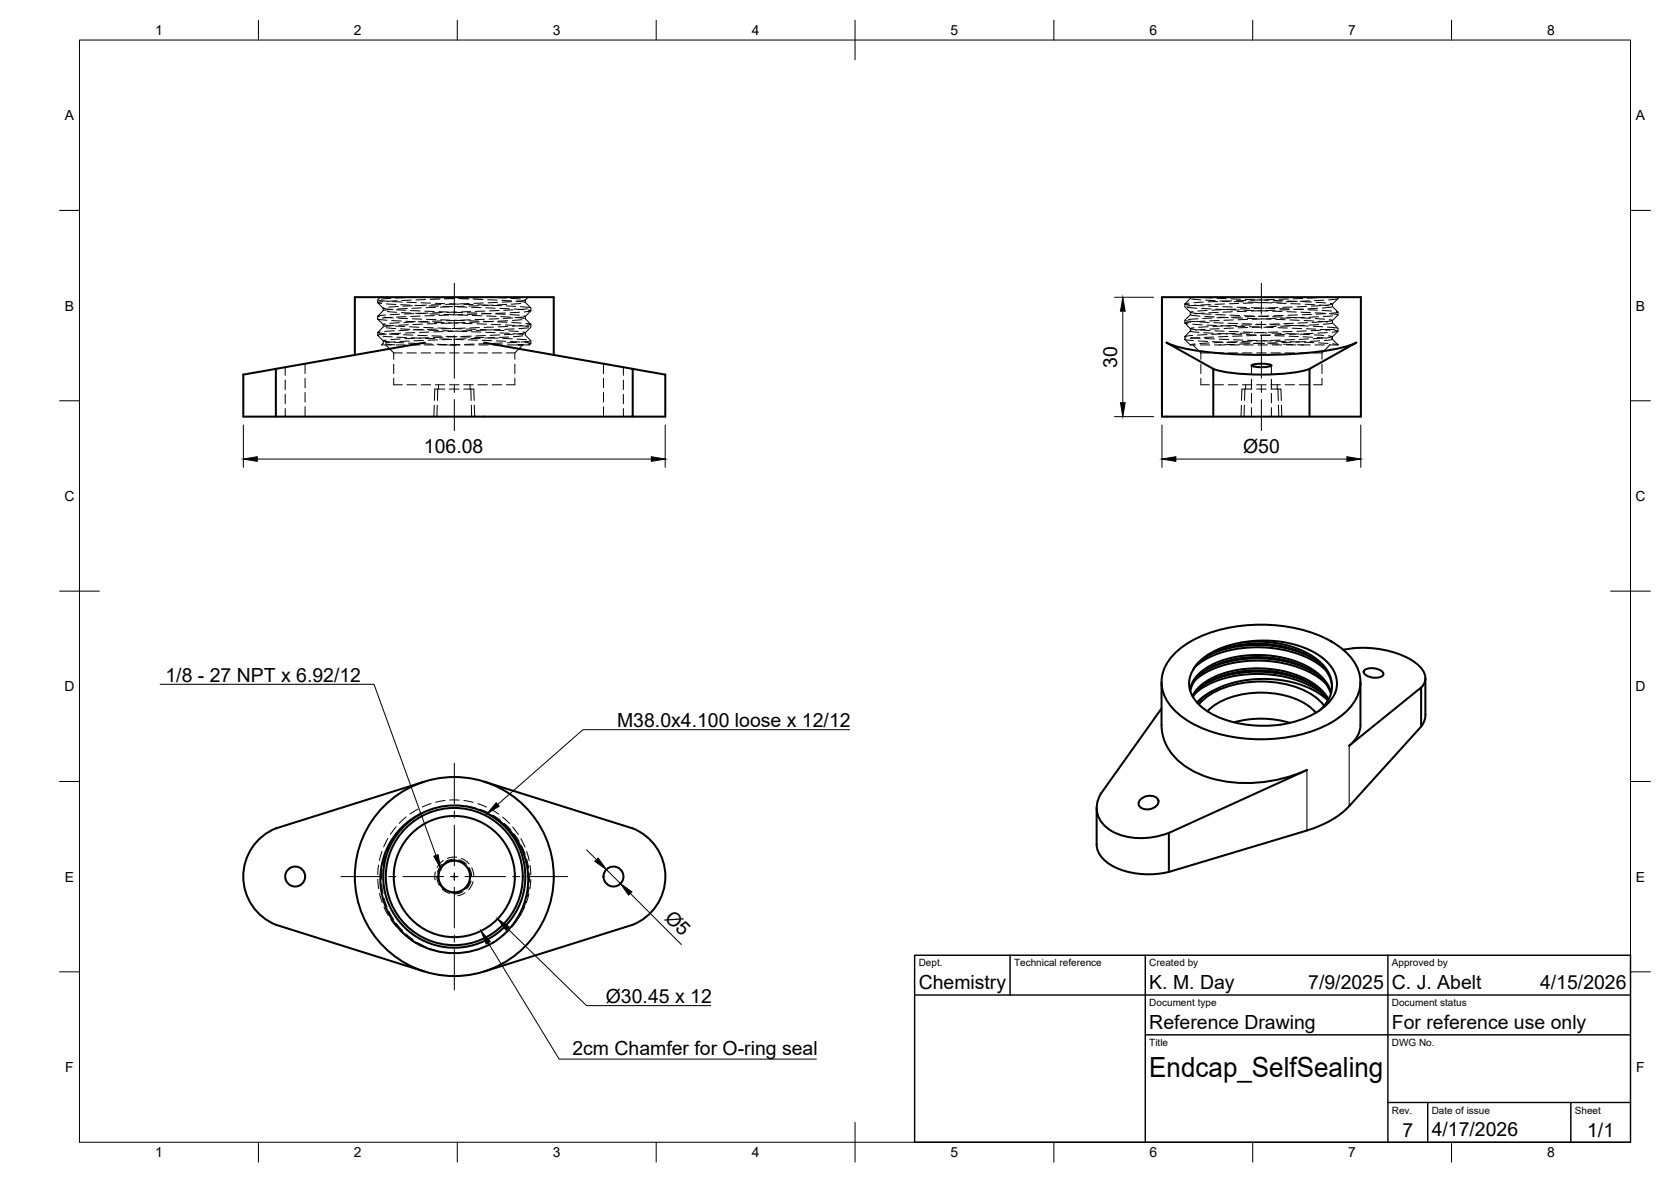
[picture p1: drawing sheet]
<svg xmlns="http://www.w3.org/2000/svg" width="420mm" height="297mm" viewBox="0 0 420 297" stroke-linecap="round" stroke-linejoin="round" font-family="sans-serif">
<!-- layer: Hidden -->
<g fill="none" stroke="#000" stroke-width=".25">
<path d="M95.2 75.5l2.4 .2M95.6 74.7l-.6 .7v.7l1.4 1.4M96.3 75.8l-1.3 .2 1 .3M96.4 77.5v.5l-1.4 1.5v.7l2.3 .3M96.5 79.7l2.4 .2M96.6 77.4l-.2 .1 2.1 .3M96.9 79.2l-1.9 .2 .4 .2M97.2 76.4l2.3 .1M97.4 78.3l2.3 .2M98.3 75l-2.4 .2M98.5 79.8l-2.4 .1M98.7 75.8l2.4 .1"/>
<path d="M98.8 77.7l-2.3 .3M99.7 77.9l2.3 .1M99.8 75.6l-2.3 .1M100.1 80l2.4 .1M100.1 77l-2.4 .2M100.5 79l-2.4 .1M100.7 76.6l2.4 .1M100.9 78.6l2.4 .1M101.8 74.8l-2.3 .1M102.1 79.6l-2.4 .1M102.3 76l2.4 .1M102.4 77.5l-2.4 .1"/>
<path d="M103.2 78l2.4 .1M103.4 75.4l-2.4 .1M103.7 76.8l-2.4 .1M104 78.8l-2.3 .1M104.3 76.7l2.4 .1M104.5 78.7l2.4 .1M104.5 74.7h-1.5M105.6 79.4l-2.3 .1M105.9 76.1l2.3 .1M105.9 74.7h1.2M106 77.4l-2.4 .1M106.8 78.2l2.4 .1"/>
<path d="M107 75.3l-2.4 .1M107.3 76.7l-2.4 .1M107.6 78.7l-2.4 .1M107.9 76.9h2.3M108.1 78.9l2.3 .1M108.3 74.8l2.4 .1M109.2 79.3l-2.4 .1M109.5 76.2l2.3 .1M109.5 77.2l-2.4 .1M110.4 78.3l2.3 .1M110.6 75.1l-2.4 .1M110.8 76.5l-2.3 .1"/>
<path d="M111.2 78.5l-2.4 .1M111.4 77l2.4 .1M111.7 79l2.3 .1M111.9 74.9l2.4 .1M112.8 79.2l-2.4 .1M113 76.4h2.4M113.1 77.1l-2.4 .1M113.9 78.5l2.4 .1M114.1 75l-2.4 .1M114.4 76.4l-2.4 .1M114.7 78.4l-2.3 .1M115 77.1l2.4 .1"/>
<path d="M115.2 79.1l2.4 .1M115.5 75l2.4 .1M116.4 79.1h-2.4M116.6 76.5h2.4M116.7 77l-2.4 .1M117.5 78.6l2.4 .1M117.7 74.9l-2.4 .1M118 76.3l-2.4 .1M118.3 78.3l-2.3 .1M118.6 77.2l2.4 .1M118.8 79.3l2.4 .1M119 75.2l2.4 .1"/>
<path d="M119.9 78.9l-2.4 .1M120.2 76.6l2.3 .1M120.2 76.8l-2.3 .1M121.1 78.7l2.4 .1-2.4 .1M121.3 74.8l-2.4 .1M121.5 76.1l-2.3 .1M121.9 78.2l-2.4 .1M122.2 77.4l2.3 .1M122.4 79.4l2.3 .1M122.5 74.7h1.2M122.6 75.3l2.4 .1M123.7 76.7l2.4 .1"/>
<path d="M123.8 76.7l-2.4 .1M123.9 74.7h-1.5M124.6 78.9l2.4 .1M124.9 74.8l2.4 .1M125.1 76l-2.4 .1M125.5 78l-2.4 .1M125.7 77.5l2.4 .1M125.9 79.6l2.4 .1M126.2 75.5l2.4 .1M127.1 78.7h-2.4M127.3 76.9l2.4 .1M127.4 76.5l-2.4 .1"/>
<path d="M128.2 79.1l2.4 .1M128.4 75l2.4 .1M128.7 75.8l-2.4 .1M128.9 79.9l-2.3 .1M129 77.9l-2.3 .1M129.3 77.7l2.4 .1M129.5 79.8l2.4 .2M130.6 78.5l-2.4 .1M130.9 77.1l2.3 .2M130.9 76.3l-2.3 .1M131.8 79.4l.3 .1-2 .3M132 75.3l-.3 .3-1.8 .1"/>
<path d="M132.1 76l1.4 1.4M132.1 75.4v.6l-2.3-.3M132.1 79.5v.6M132.6 77.6l-2.4 .2M132.8 74.7l-.7 .7M132.8 77.9l.7 .2-1.7 .3M133.5 77.4v.7l-1.4 1.4M298.6 77.2l2.3 .3M299 76.2l-1.1 .2 1.2 .2M299.3 74.7v.3M299.3 78.5v.6M299.3 75l-1.4 1.4v.7l1.4 1.4"/>
<path d="M299.3 79.1l-1.4 1.4v.7M299.4 79.1l2.3 .3M299.6 75.1l2.4 .3M300 78.3l-.7 .2 1.6 .2M300.3 76.7l2.4 .2M300.8 76.7l-2.4 .2M301.3 74.7l-1.2 .1M302.1 77.5l2.4 .1M302.1 78.9l2.4 .1M302.4 74.8l2.4 .1M302.6 75.9l-2.4 .2M302.7 78.7l-2.3 .2"/>
<path d="M302.9 79.5l2.4 .2M303.1 75.4l2.4 .2M303.5 78l-2.3 .2M303.9 76.9l2.4 .1M304.3 76.5l-2.4 .2M304.8 79.9l-2.4 .1M305.7 77.7l2.4 .1M305.7 79l2.4 .1M305.9 75l2.4 .1M306.1 75.8l-2.3 .1M306.3 78.5l-2.4 .1M306.5 79.7l2.4 .1"/>
<path d="M306.7 75.6l2.4 .1M307.1 77.8l-2.4 .1M307.4 77.1l2.4 .1M307.9 76.4l-2.4 .1M308.4 79.8l-2.4 .1M309.3 77.8l2.3 .1M309.3 79.2l2.4 .1M309.5 75.1l2.4 .1M309.7 75.6l-2.4 .1M309.9 78.3l-2.4 .2M310 79.9l2.4 .1M310.3 75.8l2.4 .1"/>
<path d="M310.7 77.7l-2.4 .1M311 77.2l2.4 .1M311.5 76.2l-2.4 .1M311.9 79.6l-2.3 .1M312.8 78h2.4M312.8 79.3l2.4 .1M313.1 75.3h2.4M313.3 75.5l-2.4 .1M313.5 78.2l-2.4 .1M313.6 80l2.4 .1M313.9 75.9l2.4 .1M314.2 77.6h-2.3"/>
<path d="M314.6 77.3l2.4 .1M315 76.1l-2.3 .1M315.5 79.5l-2.4 .1M316.4 78.1l2.4 .1M316.4 79.5l2.4 .1M316.7 75.4l2.3 .1M316.8 75.4l-2.3 .1M317 78.1l-2.4 .1M317.4 76l2.4 .1M317.8 77.4l-2.4 .1M318.2 77.5h2.3M318.6 76l-2.4 .1"/>
<path d="M319.1 79.4l-2.4 .1M320 78.2l2.4 .1M320 79.6l2.4 .1M320.2 75.5l2.4 .1M320.4 75.3h-2.4M320.6 77.9l-2.4 .1M321 76.2h2.4M321.4 77.3l-2.4 .1M321.7 77.6h2.4M322.2 75.9l-2.4 .1M322.6 79.3l-2.3 .1M323.6 78.3l2.3 .1"/>
<path d="M323.6 79.7l2.3 .1M323.8 75.6l2.4 .1M324 75.1l-2.4 .1M324.2 77.8l-2.4 .1M324.4 79.9l-2.4 .1M324.6 76.3l2.4 .1M325 77.2h-2.4M325.3 77.7l2.4 .1M325.8 75.8h-2.4M326.2 79.1l-2.4 .1M327.1 78.5l2.4 .1M327.1 79.9l2.4 .1"/>
<path d="M327.4 75.8l2.4 .1M327.6 75l-2.4 .1M327.7 77.7l-2.3 .1M328 79.8l-2.4 .1M328.1 76.5l2.4 .1M328.5 77l-2.4 .1M328.9 77.8l2.4 .1M329.3 75.6l-2.4 .1M329.8 79l-2.4 .1M330.7 78.6l2.4 .1M330.9 76l2.4 .1M331.1 74.8l-2.4 .1"/>
<path d="M331.3 77.5l-2.4 .1M331.5 79.6l-2.3 .1M331.7 76.7l2.4 .1M332.1 76.8l-2.4 .1M332.3 74.8h3M332.4 78l2.4 .2M332.9 75.4l-2.4 .2M333.4 78.8l-2.4 .1M334.1 75.4l2.3-.4-1.4 1.4v.7M334.3 78.8l2.1 .3-.1 .1M334.5 76.3l.5 .1-1.7 .3M334.9 77.1l-2.4 .3"/>
<path d="M335 77l1.4 1.5v.6l-1.4 1.4v.7l1.4 1.3v.7l-1.4 1.5M335.1 79.4l-2.4 .2M336 78.3l.4 .2-1.9 .2M336.4 74.7v.3M71.7 92.3v2M71.7 95.5v2.4M71.7 99.1v2.4M76.7 91.4v2.5M76.7 95.1v2.4M76.7 98.6v2.4M95 83.6v.7M95 84.3l1.4 1.4v.6"/>
<path d="M95 80.2l1.4 1.4M95.5 83.4l-.5 .2 1.7 .2M96.3 84.5l2.3 .2M96.4 81.5v.7l-1.4 1.4M96.4 86.3l-.5 .4h2.5M96.8 81.4l-.4 .2 1.8 .2M96.9 86.4l2.4 .3M97 86.7l2 2M97.1 85.5l-.7 .2 1.6 .2M97.1 82.4l2.4 .2M97.2 84l-1.9 .1-.3 .1 .1 .1M97.9 83.9l2.4 .2"/>
<path d="M98.5 80.6l2.4 .1M99 88.7h2.1M99 95.1v1.6h2.1M99 88.7v1.6M99 91.5v2.4M99.1 81.8l-2.4 .2M99.1 83.1l-2.4 .2M99.1 86l2.4 .2M99.3 85.9l-2.3 .2M99.4 81.9l2.4 .2M99.6 86.7h2.4M99.8 84.7l2.4 .1"/>
<path d="M100.4 81.1l-2.4 .2M100.6 85.2l-2.3 .2M100.7 82.6l2.4 .2M100.7 83.7l-2.4 .2M101.5 84.1l2.3 .1M102.1 80.7l2.3 .1M102.3 88.7h2.4M102.3 96.7h2.4M102.7 81.6l-2.4 .1M102.7 83l-2.4 .1M102.7 86.2l2.4 .1M102.9 85.7l-2.4 .1"/>
<path d="M103 82.1l2.3 .1M103.2 86.7h2.3M103.4 84.9l2.4 .1M103.7 80.1l2.3 .1M103.9 80.9l-2.3 .1M104.2 85l-2.4 .1M104.3 82.8l2.3 .1M104.3 83.6l-2.4 .1M105 84.3l2.4 .1M105.6 80.9l2.4 .1M105.9 88.7h2.4M105.9 96.7h2.4"/>
<path d="M106.2 81.5l-2.4 .1M106.3 82.8l-2.4 .1M106.3 86.4l2.3 .1M106.5 85.5l-2.4 .1M106.5 82.3l2.4 .1M106.7 86.1h.1M106.7 86.7h2.4M107 85l2.3 .1M107.2 80.2l2.4 .1M107.5 80.8l-2.4 .1M107.8 84.9l-2.4 .1M107.8 83l2.4 .1"/>
<path d="M107.9 83.4l-2.4 .1M108.6 84.4l2.4 .1M109.2 81l2.4 .1M109.3 97.8h2.5M109.5 88.7h2.3M109.5 96.7h2.3M109.8 81.3l-2.4 .1M109.8 82.7l-2.4 .1M109.9 86.5l2.3 .1M110 85.4l-2.3 .1M110.1 97.8l-.1 2.8M110.1 82.4l2.4 .1"/>
<path d="M110.3 96.7v1.1M110.3 86.7h2.4M110.5 85.2h2.4M110.8 80.4l2.4 .1M111.1 80.6l-2.4 .1M111.3 84.7l-2.3 .1M111.4 83.1l2.4 .1M111.4 83.3l-2.3 .1M112.2 84.5l2.3 .1M112.8 81.1l2.3 .1M112.9 86.7h2.8M113 88.7h2.4"/>
<path d="M113 96.7h2.4M113 97.8h2.4M113.4 81.2l-2.4 .1M113.4 82.6h-2.4M113.4 86.6l1.2 .1M113.6 85.3l-2.4 .1M113.7 82.6h2.3M114.1 85.3l2.4 .1M114.4 80.5l2.4 .1M114.7 80.5l-2.4 .1M114.9 84.6l-2.4 .1M115 83.2l2.3 .1"/>
<path d="M115 83.2l-2.4 .1M115.6 86.6l-2.4 .1M115.7 84.7h2.4M116.4 81.2l2.3 .1M116.6 88.7h2.4M116.6 96.7h2.4M116.6 97.8h2.5M116.8 86.7h2.4M116.9 81.1h-2.3M117 82.5h-2.4M117.2 85.1l-2.4 .1M117.2 82.7l2.4 .1"/>
<path d="M117.7 85.4l2.4 .1M117.9 80.6l2.4 .1M118.2 96.7v1.1M118.2 80.4l-2.4 .1M118.4 97.8l.1 2.8M118.5 84.5h-2.4M118.5 83.4h2.4M118.6 83.1l-2.4 .1M119.2 86.5l-2.4 .1M119.3 84.8h2.4M119.9 81.4l2.4 .1M120.2 88.7h2.4"/>
<path d="M120.2 96.7h2.4M120.4 86.7h2.4M120.5 80.9l-2.4 .1M120.5 82.3l-2.3 .1M120.7 85l-2.3 .1M120.8 82.8l2.4 .1M121.2 85.5l2.4 .1M121.5 80.7l2.4 .1M121.8 80.2l-2.4 .1M122 84.3l-2.3 .1M122.1 83.5l2.4 .1M122.2 83h-2.4"/>
<path d="M122.8 86.3l-2.4 .1M122.9 84.9l2.3 .1M123.5 81.5l2.4 .1M123.8 88.7h2.3M123.8 96.7h2.3M124 86.7h2.4M124.1 80.8l-2.4 .1M124.1 82.2l-2.4 .1M124.3 84.9l-2.4 .1M124.4 83l2.3 .1M124.8 85.7l2.4 .1M125.1 80.9l2.4 .1"/>
<path d="M125.4 80.1l-2.4 .1M125.6 84.2l-2.3 .1M125.7 83.7l2.4 .1M125.7 82.8l-2.4 .1M126.3 86.2l-2.3 .1M126.4 85l2.4 .2M127.1 81.7l2.3 .1M127.3 88.7h2.2M127.6 86.7h2.7M127.6 80.6l-2.3 .1M127.7 82l-2.4 .1M127.9 84.7l-2.4 .1"/>
<path d="M127.9 83.1l2.4 .2M128.4 85.8l2.4 .2M128.7 81.1l2.3 .1M129.2 84l-2.4 .1M129.2 83.8l2.4 .3M129.3 82.6l-2.4 .2M129.5 95.1v1.6h-2.2M129.5 91.5v2.4M129.9 86l-2.4 .2M130 85.2l2.4 .2M130.6 81.8l2.4 .3M131.2 80.3l-2.4 .2"/>
<path d="M131.3 81.8l-2.4 .2M131.4 84.4l-2.3 .2M131.4 86.7l-1.9 2v1.6M131.5 83.4l.6 .2-1.7 .3M132 86l1.5 .3-.8 .2M132.1 84.2l1.4 1.4v.7l-.4 .4h-2.8l1.2-.1M132.1 80.1l1.4 1.4v.7l-1.4 1.4M132.1 83.6v.6M132.2 81.3l1.3 .2-1.1 .2M132.8 82.4l-2.3 .2M133.4 85.7l-2.3 .2M151.7 91.4v2.5"/>
<path d="M151.7 95.1v2.4M151.7 98.6v2.4M156.7 92.3v2M156.7 95.5v2.4M156.7 99.1v2.4M297.9 84.6v.7l1.4 1.4M297.9 81.2l1.4 1.4M298.1 85.2l-.2 .1 2.2 .3M298.1 80.6l2.4 .2M299.3 86.7h1.3M299.3 86.7h.1M299.3 82.6v.6"/>
<path d="M299.3 83.2l-1.4 1.4M299.4 84.8l2.4 .2M299.4 80.9l-1.5 .3 .8 .2M299.4 83.1l-.1 .1 2.2 .3M299.9 84.3l-2 .3 .3 .1M299.9 81.5l2.4 .1M300 86.7l1.9 2M300.2 82.4l-.9 .2 1.4 .2M300.5 86.4l-1.2 .3M301.2 80.1l-2.3 .2M301.3 85.7l2.4 .1M301.6 84.9l-2.3 .1"/>
<path d="M301.6 80.9l2.4 .1M301.8 86.7h2.4M301.9 82.9l2.4 .2M301.9 88.7h2.2M301.9 95.1v1.6h2.2M301.9 88.7v1.6M301.9 91.5v2.4M302.7 83.6l2.3 .1M303 85.1l2.4 .1M303 80.7l-2.4 .1M303 82.8l-2.4 .2M303.5 84.1l-2.4 .1"/>
<path d="M303.5 81.7l2.4 .1M303.8 82.1l-2.4 .2M304 86.2l-2.4 .1M304.8 85.9l2.4 .1M305.2 84.7l-2.4 .1M305.2 81.1l2.4 .1M305.3 88.7h2.3M305.3 96.7h2.3M305.4 86.7h1.3M305.5 83.1l2.3 .1M306.2 83.8l2.4 .1M306.6 85.2l2.3 .1"/>
<path d="M306.6 80.5l-2.4 .1M306.6 82.6l-2.4 .1M306.7 86.7h1.3M306.7 86.7h.1M307 83.9l-2.3 .1M307 81.8l2.4 .1M307.3 81.9l-2.3 .1M307.6 86l-2.4 .1M308.4 86l2.4 .1M308.8 84.5l-2.4 .2M308.8 81.2l2.4 .1M308.8 88.7h2.4"/>
<path d="M308.8 96.7h2.4M309 83.3l2.4 .1M309.2 86.7h2.4M309.8 84h2.4M310.1 80.4l-2.4 .1M310.1 85.4l2.4 .1M310.1 82.5h-2.3M310.4 86.5l-2.4 .1M310.6 83.8l-2.4 .1M310.6 82l2.4 .1M310.9 81.8l-2.4 .1M311.2 85.9l-2.4 .1"/>
<path d="M312 86.1l2.4 .1M312.3 97.8h2.5M312.3 84.4l-2.4 .1M312.4 81.4h2.3M312.4 88.7h2.4M312.4 96.7h2.4M312.6 83.4l2.4 .1M312.8 86.7h2.3M313 97.8l-.1 2.8M313.2 96.7v1.1M313.4 84.1l2.3 .1M313.7 85.5l2.4 .1"/>
<path d="M313.7 80.3l-2.4 .1M313.7 82.3l-2.4 .1M314 86.4l-2.4 .1M314.2 83.7h-2.4M314.2 82.1l2.4 .1M314.5 81.6l-2.4 .1M314.7 91.8v2.3M314.7 95.3v2.4M314.7 98.9v2.3M314.7 85.7l-2.3 .1M315.6 86.3h2.3M315.9 84.3l-2.4 .1"/>
<path d="M315.9 81.5l2.4 .1M316 88.7h2.4M316 96.7h2.4M316 97.8h2.4M316.2 83.6l2.3 .1M316.3 86.7h2.4M316.9 84.2l2.4 .1M317.2 80.1l2.4 .1M317.3 85.6l2.4 .1M317.3 80.1l-2.4 .1M317.3 82.2l-2.4 .1M317.5 86.3h-2.3"/>
<path d="M317.8 83.6h-2.4M317.8 82.2l2.3 .1M318.1 81.5l-2.4 .1M318.3 85.6l-2.4 .1M319.1 86.4l2.4 .1M319.5 84.2l-2.4 .1M319.5 81.6l2.4 .1M319.6 88.7h2.3M319.6 96.7h2.3M319.6 97.8h2.5M319.7 91.8v2.3M319.7 95.3v2.4"/>
<path d="M319.7 98.9v2.3M319.7 83.7l2.4 .1M319.9 86.7h2.4M320.5 84.4h2.4M320.8 80.2l2.4 .2M320.8 80l-2.3 .1M320.8 85.8h2.4M320.8 82l-2.3 .1M321.1 86.1l-2.4 .1M321.1 96.7v1.1M321.3 83.4l-2.4 .1M321.3 82.3l2.4 .1"/>
<path d="M321.3 97.8l.1 2.8M321.6 81.4l-2.4 .1M321.9 85.5l-2.4 .1M322.7 86.5l2.4 .1M323 84.1h-2.3M323.1 81.7l2.4 .1M323.1 88.7h2.4M323.1 96.7h2.4M323.3 83.8l2.4 .1M323.5 86.7h2.4M324.1 84.5l2.4 .1M324.3 80.4l2.4 .1"/>
<path d="M324.4 85.9l2.4 .1M324.4 81.9l-2.4 .1M324.7 86l-2.4 .1M324.9 83.3l-2.4 .1M324.9 82.5l2.4 .1M325.2 81.2l-2.4 .1M325.5 85.3l-2.4 .1M326.3 86.6l1.5 .1M326.6 83.9l-2.4 .1M326.6 81.9h2.4M326.7 88.7h2.4M326.7 96.7h2.4"/>
<path d="M326.9 84l2.3 .1M327 86.7h2.4M327.6 84.6l2.4 .2M327.9 80.5l2.4 .2M328 86l2.4 .1M328 81.8l-2.4 .1M328.3 85.8l-2.4 .1M328.5 83.1l-2.4 .2M328.5 82.6l2.4 .1M328.8 81.1l-2.4 .1M329 85.2l-2.4 .1M330.2 83.8l-2.4 .1"/>
<path d="M330.2 82l2.4 .1M330.3 88.7h2.1M330.5 84.1l2.3 .2M330.6 86.7h2.4M330.7 80.1l2.4 .1M331.2 84.8l2.4 .2M331.5 80.7l2.3 .2M331.6 86.2l2.3 .1M331.6 81.6l-2.4 .1M331.8 85.6l-2.4 .2M332 83l-2.4 .1M332 82.8l2.4 .1"/>
<path d="M332.3 80.9l-2.4 .1M332.4 95.1v1.6h-2.1M332.4 91.5v2.4M332.6 85l-2.4 .1M333.8 83.6l-2.4 .1M333.8 82.2l2.3 .2M334 84.4l1 .2-1.2 .3M334.2 86.7h2.2M334.2 80.3l.8 .2-1.5 .3M334.4 86.7l-2 2v1.6M334.8 85.1l.2 .2-2 .3M335 81.1l-2.3 .4"/>
<path d="M335 84.6v.6l1.4 1.5M335.1 86.4l1.3 .3M335.6 82.7l-2.4 .2M335.6 83l.8 .3-1.5 .2M341 86.1h.1M71.7 102.7v2M76.7 102.2v2.5M109.9 101.8v2.9M118.5 101.8l.1 2.9M151.7 102.2v2.5M156.7 102.7v2M312.9 101.8l-.1 2.9"/>
<path d="M314.7 102.4v2.3M319.7 102.4v2.3M321.5 101.8v2.9M95.2 217.4l-.2 2.4M96 214l-.6 2.2M96.1 218.6l-.2 2.4M96.9 215.1l-.6 2.3M97.5 210.7l-1 2.1M98.4 211.9l-1.1 2.1M99.6 207.8l-1.5 1.9M99.8 209.8l-.8 1M102.1 205.3l-1.7 1.6"/>
<path d="M105.1 203.3l-2 1.3M108.4 201.9l-2.2 .9M110.5 218.5l-.4 1.2v1.2M111.1 217.2l-.6 .8-.5 1.2M111.9 201.2l-2.4 .4M113.1 201l2.3 .1M113.3 216.2l-1.3 .6-.8 .7M114.2 215.9l-1.4 .3-.8 .3M114.5 216.2l1.5 .3 .8 .6M114.6 202.4h1.4M115.4 216.1l1.4 .6 .5 .5M116.6 201.2l2.4 .4"/>
<path d="M117.2 202.6l2.3 .4M117.6 218l.6 1.1 .2 1.2M118 218.1l.4 1 .2 1.2M120.1 202l2.2 .8M120.6 203.4l2.2 .9M123.4 203.4l2 1.2M123.9 204.8l2 1.3M126.4 205.3l1.7 1.7M126.8 206.9l1.7 1.7M128.9 207.8l1.4 1.9M129.2 209.5l1.4 2M131 210.8l1 2.1"/>
<path d="M131.1 212.5l1 2.2M132.4 215.8l.5 2.4M132.4 214l.7 2.3M133.1 219.4v2.3M133.3 217.5l.2 2.3M95 221l.2 2.4M95.4 224.5l.7 2.3M96 222.2l.3 2.3M96.5 227.9l1.1 2.1M96.6 225.7l.7 2.2M97.8 229l1.2 2.1M98.3 231l1.4 1.9"/>
<path d="M99.7 232.1l1.5 1.8M100.5 233.8l1.8 1.6M102.1 234.7l1.8 1.5M103.2 236.1l1.3 .8M104.9 236.8l2.1 1.1M108.1 238.4l2.3 .7M109.9 220.3l.1 1.2 .4 1M110.5 222.1l.6 .9 1.1 .9M111.1 223.4l.6 .5 1.4 .6M111.6 239.3l1.3 .2M115.8 224.1l-1 .3-1.5-.1M116.4 224.1l-.7 .3-1.5 .2"/>
<path d="M118.2 221.5l-.5 1-.9 1M118.4 221.4l-.4 1.2-.7 .8M125.2 236.1l-1.3 .8M127.9 233.9l-1.8 1.5M130.2 231.1l-1.5 1.9M131 229.7l-.7 1.2M131.9 228l-1.1 2.1M132.3 226.4l-.8 2.2M133 224.6l-.7 2.3M133 222.9l-.4 2.4M133.5 221l-.3 2.4"/>
</g>
<!-- layer: Visible -->
<g fill="none" stroke="#000" stroke-width=".51">
<path d="M292.2 74.7h50v30h-50zM89.2 89.2v-14.5h50v14.5M106.7 86.1l-37.3 6.6v12M121.7 86.1l37.4 6.6v12h-97.9v-10.6l8.2-1.4M159.1 92.7l8.2 1.4v10.6h-8.2M305.1 92.7a48.4 48.4 0 0 0 17.6 1.2l4.4-.6 2.2-.6M314.8 91.7a8.4 8.4 0 0 1 4.9 .1 7.5 7.5 0 0 1-5 0zM305.1 104.7v-12l-11.8-6.6a40.9 40.9 0 0 0 13.6 2.7 114.6 114.6 0 0 0 30.2-1.4l2.3-.6 1.6-.7-11.7 6.6v12M292.1 171.4v10.8a13.1 13.1 0 0 0 7.6 11.4 33.1 33.1 0 0 0 25.9 1.1l3-1.2-34.7 15.8v9.8l34.7-10.4a23.8 23.8 0 0 0 10.6-6.1l18.1-20v-9.8l-18.1 14.6a6.7 6.7 0 0 0 2.9-5.2v-10.8M292.1 178l-15.3 21.4a6.5 6.5 0 0 0 2.8 9.5 17.4 17.4 0 0 0 14.3 .4M295.1 164.5a28.5 28.5 0 0 1 16.9-7.2 38.3 38.3 0 0 1 22.7 3.9 14 14 0 0 1 7.1 8.2 10 10 0 0 1-4 10 32.1 32.1 0 0 1-19.7 6.4 35.6 35.6 0 0 1-20.3-5.3 11.2 11.2 0 0 1-5.7-9.8 10.1 10.1 0 0 1 3-6.2zM299.2 173.5l.6-2 1.2-1.7 1.9-1.7 2.4-1.3 2.4-1 2.8-.7 3.3-.4 3.2-.1 3.5 .3 2.7 .5 2.8 .9 2.7 1.2 2.1 1.3 1.9 1.6 1.2 1.7 .8 2"/>
<path d="M299.3 173.6l.6-1.8 1.1-1.5 1.8-1.6 2.1-1.2 2.4-1 3.2-.9 3.1-.4 2.9-.1 3.8 .3 3.1 .6 2.7 .8 2.3 1 2.1 1.3 1.7 1.4 1.6 2 .8 1.8M299.8 174.9a13.7 13.7 0 0 1 9.2-6.1l3-.6 3.2-.2 5.3 .3 3.1 .6 2.6 .8 3.9 1.9a11.4 11.4 0 0 1 4 4.1M300 168.3l.3-.4a16.2 16.2 0 0 1 10.4-5.6l4.5-.5 5.1 .2 2.7 .5 2.5 .7 4 1.9a9.8 9.8 0 0 1 5.4 6.8v.7M300.5 167.5l3.1-2.1 3.8-1.5 4.2-.9 5.1-.3 4.8 .4 4.8 1.2 3.5 1.5 3.4 2.4M300.5 170.9l3.3-2.2 4.1-1.6 4.3-.8 4.8-.3 5.1 .5 4.5 1.3 4.1 1.9 2.5 1.9M300.5 174.2l1.2-.9 1.9-1.1 3.8-1.6 4.5-1 4.5-.2 4.5 .3 2.9 .6 2.5 .7 3.5 1.5 1.7 1.1 1.7 1.3M301.5 177a18.7 18.7 0 0 1 12.8-5.6 24.8 24.8 0 0 1 16.3 3.6l2.3 2.3M303.4 164.9l2.6-1.1 3.2-1 4.1-.6 3.8-.1 3.4 .3 3.5 .6 2.8 .9 3 1.4M303.4 168.3l2.8-1.2 2.8-.8 3.2-.6 4.5-.3 3.6 .3 3.3 .6 3.2 1 3 1.3M303.4 171.6l2.5-1.1 3.3-.9 4.1-.7 3.8-.1 2.9 .2 3.3 .6 3.7 1.1 2.8 1.2M303.6 178.7a19 19 0 0 1 13.8-4.6 19.4 19.4 0 0 1 12.8 4.3l.7 .7M304.7 173.7l-2.3 1.6-1.3 1.3"/>
<path d="M304.7 173.8l3.3-1.6 3.9-1 4.1-.5h4l4.1 .6 4.3 1.3 2.6 1.2 2.9 2.2a16.2 16.2 0 0 0-10.4-6.6l-5.5-.9h-2.8l-3.4 .3-4.7 1.1-2.5 1.1-1.8 1.1a9.8 9.8 0 0 0-2.8 3M304.7 173.8l-1.7 1-2 1.7M311.7 161.6a17.8 17.8 0 0 0-11.2 5.9l-.5 .8M311.7 161.6l4.6-.6 5.2 .2 4.1 .8 3.9 1.4 3.1 2 2.3 2.5 .7 1.2 .4 1.4 .2 1.6-.2 1.2a8.1 8.1 0 0 1-3.8 4.9 27.1 27.1 0 0 1-16.1 4.2l-4.2-.5-4.2-1.2-2.9-1.3-2.6-1.7-2-2.2-1.1-2.4v-2.5l.9-2.3M311.7 161.6l5.5-.3 3.8 .3 2.3 .5 4.8 1.7 2.2 1.3 1.7 1.4a7.5 7.5 0 0 1-.2 12M337.7 163.3a25.1 25.1 0 0 1 17.9 3.1 4.8 4.8 0 0 1 2.6 5l-.8 1.4M343 168.5a3.8 3.8 0 0 1 4.8 .6 .84 .84 0 0 1-.8 1.1 4 4 0 0 1-4.1-1.1zM358.4 170.4v9.2M358.4 179.6l-.3 1.5-.7 1.5M106.7 196.4l-37.3 11.8a13 13 0 0 0-8.2 12.1 13 13 0 0 0 8.2 12.1l37.3 11.7M121.7 196.4l37.4 11.8a13 13 0 0 1 8.2 12.1 13 13 0 0 1-8.2 12.1l-37.4 11.7M310.3 181.5a25.4 25.4 0 0 1 14 .2"/>
<path d="M105.9 204.4a17.9 17.9 0 0 1 16.6 0M275.7 203v9.2a6.5 6.5 0 0 0 3.9 5.3 20.5 20.5 0 0 0 14.3 1.6M286.8 200.9a3.1 3.1 0 0 1 4.3-.1 1.73 1.73 0 0 1-1.4 2.4 2.57 2.57 0 0 1-3.4-1v-.5zM104.5 236.9a18.7 18.7 0 0 0 22.6-2.5l1.7-1.8 1.2-1.8 1.8-3.9 .6-2.1 .3-2.1 .1-2.2-.3-2.8-.4-1.8-.8-2.3-2-3.5-1.3-1.6-1.8-1.7-1.5-1.1-2.2-1.2 .4 .1a17.9 17.9 0 0 1 5 27.2 17.9 17.9 0 0 1-27.6-.3 17.9 17.9 0 0 1 5.6-27l-2.6 1.5-1.7 1.4-1.9 2-1.3 1.8-1.1 2.1-.9 2.4-.7 4.2v2.8l.5 2.8 .8 2.6 1 1.9 2.5 3.6 2.2 2.1 1.8 1.2"/>
<circle cx="74.2" cy="220.3" r="2.51"/>
<circle cx="114.2" cy="220.3" r="17.2"/>
<circle cx="114.2" cy="220.3" r="25"/>
<circle cx="114.2" cy="220.3" r="4"/>
<circle cx="114.2" cy="220.3" r="15.2"/>
<circle cx="154.3" cy="220.3" r="2.51"/>
</g>
<!-- layer: Hidden Narrow -->
<g fill="none" stroke="#000" stroke-width=".25">
<path d="M109.3 97.8l-.1 2.8M119.1 97.8l.1 2.8M312.3 97.8l-.1 2.8M322.1 97.8l.1 2.8M109.2 101.8l-.1 2.9M119.3 101.8l.1 2.9M312.1 101.8l-.1 2.9M322.2 101.8l.1 2.9M109.5 219.1l-.1 2M111.4 216.2l-.8 .8-.7 1M114.9 215.4h-.9l-1.5 .3M116 215.7l1 .6 .9 .8"/>
<path d="M118.6 218.1l.5 1.3v1M116.9 224.4l-1.8 .7M119 221.5l-.4 1.1-.8 1"/>
</g>
<!-- layer: Visible Narrow -->
<path d="M328.6 193.5v15.2M339.2 187.4v15.2" fill="none" stroke="#000" stroke-width=".25"/>
<!-- layer: BORDER -->
<g fill="none" stroke="#000" stroke-width=".25">
<path d="M20 10.1h390v276.9h-390zM65 5.1v5M115 5.1v5M165 5.1v5M215 5.1v10M265 5.1v5M315 5.1v5M365 5.1v5M15 52.9h5M410 52.9h5M15 100.7h5M410 100.7h5"/>
<path d="M15 148.6h10M405 148.6h10M15 196.4h5M410 196.4h5M15 244.2h5M410 244.2h5M65 287v5M115 287v5M165 287v5M215 282.1v9.9M265 287v5M315 287v5"/>
<path d="M365 287v5"/>
</g>
<!-- layer: TITLEBLOCK -->
<path d="M230 240.1h180v46.9h-180zM230 250h180M254 240.1v9.9M288 240.1v46.9M349 240.1v46.9M288 260.1h122M349 277.1h61M359 277.1v9.9M395 277.1v9.9" fill="none" stroke="#000" stroke-width=".36"/>
<!-- layer: Smart Centers -->
<g fill="none" stroke="#000" stroke-width=".25">
<path d="M114.2 71.2v7.8M317.2 71.2v7.8M114.2 80.8v1.8M114.2 84.3v10.7M114.2 96.8v1.8M317.2 80.8v1.8M317.2 84.3v10.7M317.2 96.8v1.8M114.2 100.4v7.8M317.2 100.4v7.8M114.2 191.8v10.2M114.2 203.8v1.8"/>
<path d="M114.2 207.4v10.2M114.2 219.4v1.8M85.7 220.3h10.2M97.7 220.3h1.8M101.3 220.3h10.2M113.3 220.3h1.8M114.2 223v10.2M114.2 235v1.8M114.2 238.6v10.2M116.9 220.3h10.2M128.9 220.3h1.8M132.5 220.3h10.2"/>
</g>
<!-- layer: FD_Dimensions -->
<path d="M280.2 74.7h9.9M282.3 78.2v23M61.2 106.8v10.7M64.7 115.4h99.1M167.3 106.8v10.7M280.2 104.7h9.9M292.2 106.8v10.7M295.7 115.4h43M342.2 106.8v10.7M147.5 213.6l2.5 2.4M152.5 218.5l3.5 3.5M158.5 224.5l12.8 12.9" fill="none" stroke="#000" stroke-width=".25"/>
<path d="M282.3 74.7l.6 3.5h-1.2zM61.2 115.4l3.5-.6v1.1zM163.8 114.8l3.5 .6-3.5 .5zM281.7 101.2h1.2l-.6 3.5zM292.2 115.4l3.5-.6v1.1zM338.7 114.8l3.5 .6-3.5 .5zM149.6 216.5l.8-.9 2.1 2.9zM156 222l2.9 2.1-.8 .8z" fill="#000" stroke="#000" stroke-width=".25"/>
<!-- layer: Hole Notes -->
<path d="M109.1 215.2l1.1-.4 .6 3.5zM124.8 201.7l.7 .9-3 1.9zM125.1 230.9l2.9 2-.8 .9z" fill="#000" stroke="#000" stroke-width=".25"/>
<path d="M40.3 172h53.7l15.6 43M213.6 183.4h-67l-21.4 18.7M127.6 233.4l19.9 19.3h31.2" fill="none" stroke="#000" stroke-width=".25"/>
<!-- layer: Leaders -->
<path d="M120.9 233.9l2.4 2.7-1 .6z" fill="#000" stroke="#000" stroke-width=".25"/>
<path d="M122.8 236.9l17.8 29.3h64.7" fill="none" stroke="#000" stroke-width=".25"/>
<text font-size="7" x="289" y="270.6">Endcap_SelfSealing</text>
<g font-size="4.9">
<text x="280.9" y="92.4" transform="rotate(-90 280.9 92.4)">30</text>
<text x="106.6" y="113.9">106.08</text>
<text x="312.6" y="113.8">Ø50</text>
<text x="41.6" y="171.3">1/8 - 27 NPT x 6.92/12</text>
<text x="155.2" y="182.7">M38.0x4.100 loose x 12/12</text>
<text x="166.9" y="230.8" transform="rotate(45 166.9 230.8)">Ø5</text>
<text x="231" y="248.5">Chemistry</text>
<text x="289" y="248.5">K. M. Day</text>
<text x="329" y="248.5">7/9/2025</text>
<text x="350" y="248.5">C. J. Abelt</text>
<text x="387.2" y="248.5">4/15/2026</text>
<text x="152.3" y="252">Ø30.45 x 12</text>
<text x="289" y="258.6">Reference Drawing</text>
<text x="350" y="258.6">For reference use only</text>
<text x="143.9" y="265.1">2cm Chamfer for O-ring seal</text>
<text x="352.6" y="285.7">7</text>
<text x="360" y="285.5">4/17/2026</text>
<text x="399.1" y="285.7">1/1</text>
</g>
<g font-size="3.5">
<text x="39" y="8.8">1</text>
<text x="89" y="8.8">2</text>
<text x="139" y="8.8">3</text>
<text x="189" y="8.8">4</text>
<text x="239" y="8.8">5</text>
<text x="289" y="8.8">6</text>
<text x="339" y="8.8">7</text>
<text x="389" y="8.8">8</text>
<text x="16.3" y="30.2">A</text>
<text x="411.3" y="30.2">A</text>
<text x="16.3" y="78">B</text>
<text x="411.3" y="78">B</text>
<text x="16.2" y="125.9">C</text>
<text x="411.2" y="125.9">C</text>
<text x="16.2" y="173.7">D</text>
<text x="411.2" y="173.7">D</text>
<text x="16.3" y="221.6">E</text>
<text x="411.3" y="221.6">E</text>
<text x="16.4" y="269.4">F</text>
<text x="411.4" y="269.4">F</text>
<text x="39" y="290.8">1</text>
<text x="89" y="290.8">2</text>
<text x="139" y="290.8">3</text>
<text x="189" y="290.8">4</text>
<text x="239" y="290.8">5</text>
<text x="289" y="290.8">6</text>
<text x="339" y="290.8">7</text>
<text x="389" y="290.8">8</text>
</g>
<g font-size="2.5">
<text x="231" y="242.9">Dept.</text>
<text x="255" y="242.9">Technical reference</text>
<text x="289" y="242.9">Created by</text>
<text x="350" y="242.9">Approved by</text>
<text x="289" y="252.8">Document type</text>
<text x="350" y="252.8">Document status</text>
<text x="289" y="262.9">Title</text>
<text x="350" y="262.9">DWG No.</text>
<text x="350" y="279.9">Rev.</text>
<text x="360" y="279.9">Date of issue</text>
<text x="396" y="279.9">Sheet</text>
</g>
</svg>
